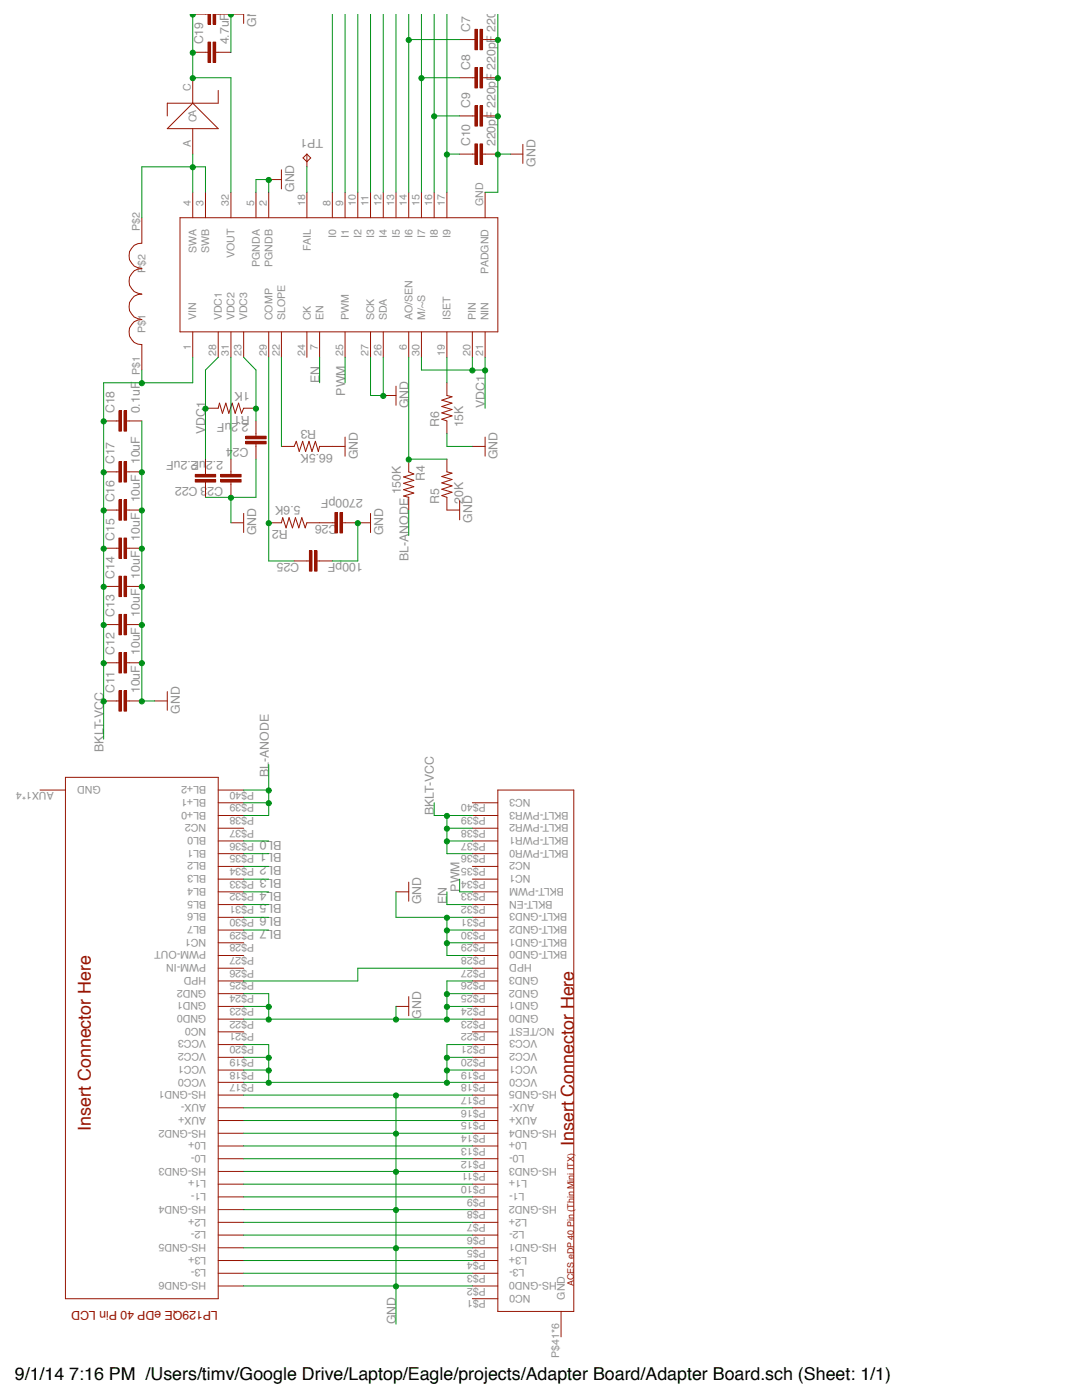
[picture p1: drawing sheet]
<svg xmlns="http://www.w3.org/2000/svg" width="216mm" height="279mm" viewBox="0 0 216 279" stroke-linecap="round" stroke-linejoin="round" font-family="sans-serif">
<g fill="none" stroke="#971402" stroke-width=".2">
<path d="M94.3 7.9h.5M96.3 7.9h.5M38.5 38.4v5.1M41 38.4v5.1M46.1 38.4v5.1M51.1 38.4v5.1M53.6 38.4v5.1M53.6 35.8h2.6M56.2 33.9v3.8M61.2 38.4v5.1M66.3 38.4v5.1M68.9 38.4v5.1"/>
<path d="M71.4 38.4v5.1M73.9 38.4v5.1M76.5 38.4v5.1M79 38.4v5.1M81.6 38.4v5.1M84.1 38.4v5.1M86.6 38.4v5.1M89.2 38.4v5.1M96.8 38.4v5.1M35.9 43.5h63.4v22.7h-63.4zM38.5 66.2v5.1M43.5 66.2v5.1"/>
<path d="M46.1 66.2v5.1M48.6 66.2v5.1M53.6 66.2v5.1M56.2 66.2v5.1M61.2 66.2v5.1M63.8 66.2v5.1M68.9 66.2v5.1M73.9 66.2v5.1M76.5 66.2v5.1M81.6 66.2v5.1M84.1 66.2v5.1M89.2 66.2v5.1"/>
<path d="M94.3 66.2v5.1M96.8 66.2v5.1M8 157.7h5.1M13.1 155.1h30.4v104.1h-30.4zM43.5 157.7h5.1M99.3 157.7h15.2v104h-15.2zM43.5 178h5.1M43.5 175.5h5.1M43.5 172.9h5.1M43.5 170.4h5.1M43.5 167.8h5.1M43.5 165.3h5.1"/>
<path d="M43.5 162.8h5.1M43.5 160.2h5.1M79 178h2.6M81.6 176v3.9M94.3 178h5M94.3 175.5h5M94.3 172.9h5M94.3 170.4h5M94.3 167.8h5M94.3 165.3h5M94.3 162.8h5M94.3 160.2h5"/>
<path d="M43.5 198.3h5.1M43.5 195.8h5.1M43.5 193.2h5.1M43.5 190.7h5.1M43.5 188.2h5.1M43.5 185.6h5.1M43.5 183.1h5.1M43.5 180.5h5.1M81.6 198.9v3.8M94.3 198.3h5M94.3 195.8h5M94.3 193.2h5"/>
<path d="M94.3 190.7h5M94.3 188.2h5M94.3 185.6h5M94.3 183.1h5M94.3 180.5h5M43.5 216h5.1M43.5 213.6h5.1M43.5 211h5.1M43.5 208.5h5.1M43.5 205.9h5.1M43.5 203.4h5.1M43.5 200.9h5.1"/>
<path d="M43.5 218.5h5.1M79 200.9h2.6M94.3 218.5h5M94.3 216h5M94.3 213.6h5M94.3 211h5M94.3 208.5h5M94.3 205.9h5M94.3 203.4h5M94.3 200.9h5M43.5 238.9h5.1M43.5 236.3h5.1"/>
<path d="M43.5 233.8h5.1M43.5 231.2h5.1M43.5 228.7h5.1M43.5 226.2h5.1M43.5 223.6h5.1M43.5 221.1h5.1M94.3 238.9h5M94.3 236.3h5M94.3 233.8h5M94.3 231.2h5M94.3 228.7h5M94.3 226.2h5"/>
<path d="M94.3 223.6h5M94.3 221.1h5M43.5 256.6h5.1M43.5 254.1h5.1M43.5 251.6h5.1M43.5 249h5.1M43.5 246.5h5.1M43.5 243.9h5.1M43.5 241.4h5.1M94.3 259.2h5M94.3 256.6h5M94.3 254.1h5"/>
<path d="M94.3 251.6h5M94.3 249h5M94.3 246.5h5M94.3 243.9h5M94.3 241.4h5M112 261.7v5.1"/>
</g>
<path d="M95.8 5.8h.5v4.1h-.5z" fill="#971402"/>
<path d="M95.8 5.9h.5v4h-.5z" fill="none" stroke="#971402" stroke-width=".2"/>
<path d="M94.7 5.8h.5v4.1h-.5z" fill="#971402"/>
<path d="M91.7 7.9h2.6M94.3 15.5h.5M94.8 5.9h.5v4h-.5zM96.3 15.5h.5M96.8 7.9h2.5" fill="none" stroke="#971402" stroke-width=".2"/>
<path d="M95.8 13.5h.5v4h-.5z" fill="#971402"/>
<path d="M95.8 13.5h.5v4h-.5z" fill="none" stroke="#971402" stroke-width=".2"/>
<path d="M94.7 13.5h.5v4h-.5z" fill="#971402"/>
<path d="M91.7 15.5h2.6M94.8 13.5h.5v4h-.5zM96.8 15.5h2.5M94.3 23.1h.5M96.3 23.1h.5" fill="none" stroke="#971402" stroke-width=".2"/>
<path d="M95.8 21.1h.5v4h-.5z" fill="#971402"/>
<path d="M95.8 21.1h.5v4.1h-.5z" fill="none" stroke="#971402" stroke-width=".2"/>
<path d="M94.7 21.1h.5v4h-.5z" fill="#971402"/>
<path d="M91.7 23.1h2.6M94.3 30.8h.5M94.8 21.1h.5v4.1h-.5zM96.3 30.8h.5M96.8 23.1h2.5" fill="none" stroke="#971402" stroke-width=".2"/>
<path d="M95.8 28.7h.5v4.1h-.5z" fill="#971402"/>
<path d="M95.8 28.7h.5v4.1h-.5z" fill="none" stroke="#971402" stroke-width=".2"/>
<path d="M94.7 28.7h.5v4.1h-.5z" fill="#971402"/>
<path d="M91.7 30.8h2.6M94.8 28.7h.5v4.1h-.5zM96.8 30.8h2.5M101.9 30.8h2.4M104.3 28.8v3.8M23.2 139.9h.5M25.3 139.9h.5" fill="none" stroke="#971402" stroke-width=".2"/>
<path d="M24.7 137.8h.5v4.1h-.5z" fill="#971402"/>
<path d="M24.7 137.9h.6v4h-.6z" fill="none" stroke="#971402" stroke-width=".2"/>
<path d="M23.7 137.8h.5v4.1h-.5z" fill="#971402"/>
<path d="M20.7 139.9h2.5M23.2 132.3h.5M23.7 137.9h.5v4h-.5zM25.3 132.3h.5M25.8 139.9h2.5" fill="none" stroke="#971402" stroke-width=".2"/>
<path d="M24.7 130.2h.5v4.1h-.5z" fill="#971402"/>
<path d="M24.7 130.2h.6v4.1h-.6z" fill="none" stroke="#971402" stroke-width=".2"/>
<path d="M23.7 130.2h.5v4.1h-.5z" fill="#971402"/>
<path d="M20.7 132.3h2.5M23.2 124.7h.5M23.7 130.2h.5v4.1h-.5zM25.3 124.7h.5M25.8 132.3h2.5" fill="none" stroke="#971402" stroke-width=".2"/>
<path d="M24.7 122.6h.5v4.1h-.5z" fill="#971402"/>
<path d="M24.7 122.6h.6v4.1h-.6z" fill="none" stroke="#971402" stroke-width=".2"/>
<path d="M23.7 122.6h.5v4.1h-.5z" fill="#971402"/>
<path d="M23.2 117h.5M25.3 117h.5M20.7 124.7h2.5M23.7 122.6h.5v4.1h-.5zM25.8 124.7h2.5" fill="none" stroke="#971402" stroke-width=".2"/>
<path d="M24.7 115h.5v4h-.5z" fill="#971402"/>
<path d="M24.7 115h.6v4.1h-.6z" fill="none" stroke="#971402" stroke-width=".2"/>
<path d="M23.7 115h.5v4h-.5z" fill="#971402"/>
<path d="M20.7 117h2.5M23.2 109.4h.5M23.7 115h.5v4.1h-.5zM25.3 109.4h.5M25.8 117h2.5" fill="none" stroke="#971402" stroke-width=".2"/>
<path d="M24.7 107.4h.5v4h-.5z" fill="#971402"/>
<path d="M24.7 107.4h.6v4h-.6z" fill="none" stroke="#971402" stroke-width=".2"/>
<path d="M23.7 107.4h.5v4h-.5z" fill="#971402"/>
<path d="M20.7 109.4h2.5M23.2 101.8h.5M23.7 107.4h.5v4h-.5zM25.3 101.8h.5M25.8 109.4h2.5" fill="none" stroke="#971402" stroke-width=".2"/>
<path d="M24.7 99.7h.5v4.1h-.5z" fill="#971402"/>
<path d="M24.7 99.8h.6v4h-.6z" fill="none" stroke="#971402" stroke-width=".2"/>
<path d="M23.7 99.7h.5v4.1h-.5z" fill="#971402"/>
<path d="M23.2 94.2h.5M23.7 99.8h.5v4h-.5zM25.3 94.2h.5M20.7 101.8h2.5M25.8 101.8h2.5" fill="none" stroke="#971402" stroke-width=".2"/>
<path d="M24.7 92.1h.5v4.1h-.5z" fill="#971402"/>
<path d="M24.7 92.1h.6v4.1h-.6z" fill="none" stroke="#971402" stroke-width=".2"/>
<path d="M23.7 92.1h.5v4.1h-.5z" fill="#971402"/>
<path d="M20.7 94.2h2.5M23.2 84h.5M23.7 92.1h.5v4.1h-.5zM25.3 84h.5M25.8 94.2h2.5M30.8 139.9h2.6M33.4 138v3.8" fill="none" stroke="#971402" stroke-width=".2"/>
<path d="M24.7 82h.5v4h-.5z" fill="#971402"/>
<path d="M24.7 82h.6v4h-.6z" fill="none" stroke="#971402" stroke-width=".2"/>
<path d="M23.7 82h.5v4h-.5z" fill="#971402"/>
<path d="M41 10.4h.5M43 10.4h.5M20.7 84h2.5M23.7 82h.5v4h-.5zM25.8 84h2.5" fill="none" stroke="#971402" stroke-width=".2"/>
<path d="M42.5 8.4h.5v4h-.5z" fill="#971402"/>
<path d="M42.5 8.4h.5v4.1h-.5z" fill="none" stroke="#971402" stroke-width=".2"/>
<path d="M41.5 8.4h.5v4h-.5z" fill="#971402"/>
<path d="M38.5 10.4h2.5M41.5 8.4h.5v4.1h-.5zM43.5 10.4h2.6" fill="none" stroke="#971402" stroke-width=".2"/>
<path d="M42.5 2.9h.5v1.9h-.5z" fill="#971402"/>
<path d="M42.5 2.9v1.9h.5v-1.9" fill="none" stroke="#971402" stroke-width=".2"/>
<path d="M41.5 2.9h.5v1.9h-.5z" fill="#971402"/>
<path d="M41.5 2.9v1.9h.5v-1.9M48.6 2.9v1.8M28.3 43.5v5a2.54 2.54 0 0 0-2.5 2.6 2.54 2.54 0 0 0 2.5 2.5 2.54 2.54 0 0 0-2.5 2.6 2.54 2.54 0 0 0 2.5 2.5 2.54 2.54 0 0 0-2.5 2.5 2.54 2.54 0 0 0 2.5 2.6 2.5 2.5 0 0 0-2.5 2.5 2.5 2.5 0 0 0 2.5 2.5v5.1M41 94.2v.5M41 96.2v.5" fill="none" stroke="#971402" stroke-width=".2"/>
<path d="M38.9 94.7h4.1v.5h-4.1z" fill="#971402"/>
<path d="M39 94.7h4v.5h-4z" fill="none" stroke="#971402" stroke-width=".2"/>
<path d="M38.9 95.7h4.1v.5h-4.1z" fill="#971402"/>
<path d="M39 95.7h4v.5h-4zM41 91.6v2.6M41 96.7v2.6M46.1 94.2v.5M46.1 96.2v.5" fill="none" stroke="#971402" stroke-width=".2"/>
<path d="M44 94.7h4.1v.5h-4.1z" fill="#971402"/>
<path d="M44 94.7h4.1v.5h-4.1z" fill="none" stroke="#971402" stroke-width=".2"/>
<path d="M44 95.7h4.1v.5h-4.1z" fill="#971402"/>
<path d="M44 95.7h4.1v.5h-4.1zM46.1 91.6v2.6M46.1 96.7v2.6M51.1 86.6v.5M51.1 88.6v.5" fill="none" stroke="#971402" stroke-width=".2"/>
<path d="M49 87h4.1v.5h-4.1z" fill="#971402"/>
<path d="M49 87.1h4.1v.5h-4.1z" fill="none" stroke="#971402" stroke-width=".2"/>
<path d="M49 88.1h4.1v.5h-4.1z" fill="#971402"/>
<path d="M76.5 78.9h2.5M79 77.1v3.8M41 81.5h2.5l.3-1 .6 2 .7-2 .6 2 .6-2 .6 2 .7-2 .6 2 .4-1h2.5M49 88.1h4.1v.5h-4.1zM51.1 84v2.6M51.1 89.1v2.5M46.1 104.3h2.5M48.6 102.5v3.8M53.6 104.3h2.6l.2-1 .7 2 .6-2 .7 2 .5-2 .7 2 .6-2 .7 2 .3-1h2.6M61.2 112h.5M63.3 112h.5" fill="none" stroke="#971402" stroke-width=".2"/>
<path d="M62.7 109.9h.5v4.1h-.5z" fill="#971402"/>
<path d="M62.8 109.9h.5v4.1h-.5z" fill="none" stroke="#971402" stroke-width=".2"/>
<path d="M61.7 109.9h.5v4.1h-.5z" fill="#971402"/>
<path d="M58.7 112h2.5M61.7 109.9h.6v4.1h-.6zM63.8 112h2.5M66.3 104.3h.5M68.3 104.3h.6" fill="none" stroke="#971402" stroke-width=".2"/>
<path d="M67.8 102.3h.5v4h-.5z" fill="#971402"/>
<path d="M67.8 102.3h.5v4.1h-.5z" fill="none" stroke="#971402" stroke-width=".2"/>
<path d="M66.8 102.3h.5v4h-.5z" fill="#971402"/>
<g fill="none" stroke="#971402" stroke-width=".2">
<path d="M38.5 15.5v5.1M43.5 18.1v2.5h-10.1v2.5M33.4 25.7l5.1-5.1 5 5.1zM38.5 25.7v5.1M60.5 31.5l.7-.7 .8 .7-.8 .8zM61.2 30.8v2.5M89.2 76.4v2.5l1 .3-2 .7 2 .6-2 .6 2 .6-2 .7 2 .6-2 .7 1 .3v2.6M56.2 89.1h2.5l.4-1 .6 2 .7-2 .6 2 .7-2 .6 2 .6-2 .6 2 .3-1h5.1M68.9 87.2v3.8M81.6 91.6v2.6l1 .4-2.1 .6 2.1 .7-2.1 .6 2.1 .6-2.1 .6 2.1 .7-2.1 .6 1.1 .3v2.5M89.2 91.6v2.6l1 .2-2 .7 2 .6-2 .7 2 .6-2 .6 2 .6-2 .7 1 .4v2.5h2.5M91.7 99.9v3.8"/>
<path d="M94.3 89.1h2.5M96.8 87.2v3.8M63.8 104.3h2.5M66.8 102.3h.5v4.1h-.5zM68.9 104.3h5M73.9 102.5v3.8"/>
</g>
<path d="M89.2 216h5.1M48.6 238.9h45.7M48.6 236.3h45.7M48.6 231.2h45.7M48.6 228.7h45.7M48.6 223.6h45.7M48.6 221.1h45.7M48.6 254.1h45.7M48.6 251.6h45.7M48.6 246.5h45.7M48.6 243.9h45.7" fill="none" stroke="#009017" stroke-width=".2"/>
<circle cx="53.6" cy="216.1" r=".51" fill="#009017"/>
<g fill="none" stroke="#009017" stroke-width=".2">
<path d="M48.6 216h40.6"/>
<circle cx="53.6" cy="216.1" r=".51"/>
</g>
<circle cx="89.2" cy="216.1" r=".51" fill="#009017"/>
<g fill="none" stroke="#009017" stroke-width=".2">
<path d="M89.2 213.6h5.1M89.2 211h5.1M94.3 208.5h-5.1v7.5"/>
<circle cx="89.2" cy="216.1" r=".51"/>
</g>
<circle cx="89.2" cy="213.6" r=".51" fill="#009017"/>
<circle cx="89.2" cy="213.6" r=".51" fill="none" stroke="#009017" stroke-width=".2"/>
<circle cx="89.2" cy="211.1" r=".51" fill="#009017"/>
<g fill="none" stroke="#009017" stroke-width=".2">
<path d="M48.6 213.6h5M48.6 208.5h5v7.5M48.6 211h5"/>
<circle cx="89.2" cy="211.1" r=".51"/>
</g>
<circle cx="53.6" cy="213.6" r=".51" fill="#009017"/>
<circle cx="53.6" cy="213.6" r=".51" fill="none" stroke="#009017" stroke-width=".2"/>
<circle cx="53.6" cy="211.1" r=".51" fill="#009017"/>
<g fill="none" stroke="#009017" stroke-width=".2">
<path d="M89.2 203.4h5.1"/>
<circle cx="53.6" cy="211.1" r=".51"/>
</g>
<circle cx="53.6" cy="203.5" r=".51" fill="#009017"/>
<g fill="none" stroke="#009017" stroke-width=".2">
<path d="M48.6 203.4h40.6"/>
<circle cx="53.6" cy="203.5" r=".51"/>
</g>
<circle cx="89.2" cy="203.5" r=".51" fill="#009017"/>
<g fill="none" stroke="#009017" stroke-width=".2">
<path d="M48.6 198.3h5v5.1M89.2 198.3h5.1M94.3 195.8h-5.1v7.6M48.6 200.9h5M89.2 200.9h5.1"/>
<circle cx="89.2" cy="203.5" r=".51"/>
</g>
<circle cx="53.6" cy="200.9" r=".51" fill="#009017"/>
<circle cx="53.6" cy="200.9" r=".51" fill="none" stroke="#009017" stroke-width=".2"/>
<circle cx="89.2" cy="200.9" r=".51" fill="#009017"/>
<circle cx="89.2" cy="200.9" r=".51" fill="none" stroke="#009017" stroke-width=".2"/>
<circle cx="89.2" cy="198.4" r=".51" fill="#009017"/>
<g fill="none" stroke="#009017" stroke-width=".2">
<path d="M79 200.9v2.5"/>
<circle cx="89.2" cy="198.4" r=".51"/>
</g>
<circle cx="79" cy="203.5" r=".51" fill="#009017"/>
<g fill="none" stroke="#009017" stroke-width=".2">
<path d="M48.6 218.5h45.7M79 218.5v7.7"/>
<circle cx="79" cy="203.5" r=".51"/>
</g>
<circle cx="79" cy="218.6" r=".51" fill="#009017"/>
<g fill="none" stroke="#009017" stroke-width=".2">
<path d="M48.6 226.2h30.4v38.1"/>
<circle cx="79" cy="218.6" r=".51"/>
</g>
<circle cx="79" cy="226.2" r=".51" fill="#009017"/>
<g fill="none" stroke="#009017" stroke-width=".2">
<path d="M48.6 233.8h30.4M79 226.2h15.3"/>
<circle cx="79" cy="226.3" r=".51"/>
</g>
<circle cx="79" cy="233.8" r=".51" fill="#009017"/>
<g fill="none" stroke="#009017" stroke-width=".2">
<path d="M79 233.8h15.3M48.6 241.4h30.4"/>
<circle cx="79" cy="233.9" r=".51"/>
</g>
<circle cx="79" cy="241.5" r=".51" fill="#009017"/>
<g fill="none" stroke="#009017" stroke-width=".2">
<path d="M48.6 249h30.4M79 241.4h15.3"/>
<circle cx="79" cy="241.5" r=".51"/>
</g>
<circle cx="79" cy="249.1" r=".51" fill="#009017"/>
<g fill="none" stroke="#009017" stroke-width=".2">
<path d="M48.6 256.6h30.4M79 249h15.3"/>
<circle cx="79" cy="249.1" r=".51"/>
</g>
<circle cx="79" cy="256.7" r=".51" fill="#009017"/>
<g fill="none" stroke="#009017" stroke-width=".2">
<path d="M89.2 185.6v5.1h5.1M89.2 188.2h5.1M79 256.6h15.3"/>
<circle cx="79" cy="256.7" r=".51"/>
</g>
<circle cx="89.2" cy="188.2" r=".51" fill="#009017"/>
<g fill="none" stroke="#009017" stroke-width=".2">
<path d="M89.2 183.1v2.5h5.1"/>
<circle cx="89.2" cy="188.2" r=".51"/>
</g>
<circle cx="89.2" cy="185.7" r=".51" fill="#009017"/>
<g fill="none" stroke="#009017" stroke-width=".2">
<path d="M79 178v5.1h15.3"/>
<circle cx="89.2" cy="185.7" r=".51"/>
</g>
<circle cx="89.2" cy="183.1" r=".51" fill="#009017"/>
<g fill="none" stroke="#009017" stroke-width=".2">
<path d="M99.3 23.1v7.7h2.6"/>
<circle cx="89.2" cy="183.2" r=".51"/>
</g>
<circle cx="99.3" cy="30.8" r=".51" fill="#009017"/>
<circle cx="99.3" cy="30.8" r=".51" fill="none" stroke="#009017" stroke-width=".2"/>
<circle cx="99.3" cy="23.2" r=".51" fill="#009017"/>
<g fill="none" stroke="#009017" stroke-width=".2">
<path d="M99.3 15.5v7.6"/>
<circle cx="99.3" cy="23.2" r=".51"/>
</g>
<circle cx="99.3" cy="15.6" r=".51" fill="#009017"/>
<g fill="none" stroke="#009017" stroke-width=".2">
<path d="M99.3 7.9v7.6"/>
<circle cx="99.3" cy="15.6" r=".51"/>
</g>
<circle cx="99.3" cy="8" r=".51" fill="#009017"/>
<g fill="none" stroke="#009017" stroke-width=".2">
<path d="M99.3 2.9v5M51.1 38.4v-2.6h2.5v2.6M99.3 30.8v7.6h-2.5"/>
<circle cx="99.3" cy="8" r=".51"/>
</g>
<circle cx="53.6" cy="35.9" r=".51" fill="#009017"/>
<g fill="none" stroke="#009017" stroke-width=".2">
<path d="M28.3 124.7v15.2h2.5"/>
<circle cx="53.6" cy="35.9" r=".51"/>
</g>
<circle cx="28.3" cy="140" r=".51" fill="#009017"/>
<circle cx="28.3" cy="140" r=".51" fill="none" stroke="#009017" stroke-width=".2"/>
<circle cx="28.3" cy="132.3" r=".51" fill="#009017"/>
<circle cx="28.3" cy="132.4" r=".51" fill="none" stroke="#009017" stroke-width=".2"/>
<circle cx="28.3" cy="124.7" r=".51" fill="#009017"/>
<g fill="none" stroke="#009017" stroke-width=".2">
<path d="M28.3 117v7.7"/>
<circle cx="28.3" cy="124.7" r=".51"/>
</g>
<circle cx="28.3" cy="117.1" r=".51" fill="#009017"/>
<g fill="none" stroke="#009017" stroke-width=".2">
<path d="M28.3 109.4v7.6"/>
<circle cx="28.3" cy="117.1" r=".51"/>
</g>
<circle cx="28.3" cy="109.5" r=".51" fill="#009017"/>
<g fill="none" stroke="#009017" stroke-width=".2">
<path d="M28.3 101.8v7.6"/>
<circle cx="28.3" cy="109.5" r=".51"/>
</g>
<circle cx="28.3" cy="101.9" r=".51" fill="#009017"/>
<g fill="none" stroke="#009017" stroke-width=".2">
<path d="M28.3 84v17.8"/>
<circle cx="28.3" cy="101.9" r=".51"/>
</g>
<circle cx="28.3" cy="94.2" r=".51" fill="#009017"/>
<circle cx="28.3" cy="94.3" r=".51" fill="none" stroke="#009017" stroke-width=".2"/>
<path d="M45.6 2.9h1a.51 .51 0 0 1-.5 .5 .51 .51 0 0 1-.5-.5z" fill="#009017"/>
<path d="M45.6 2.9a.5 .5 0 0 0 .5 .5 .5 .5 0 0 0 .5-.5M46.1 2.9v7.5" fill="none" stroke="#009017" stroke-width=".2"/>
<circle cx="46.1" cy="99.3" r=".51" fill="#009017"/>
<g fill="none" stroke="#009017" stroke-width=".2">
<path d="M73.9 71.3v7.6h2.6v-7.6M46.1 99.3v5M51.1 91.6v7.7h-10.1"/>
<circle cx="46.1" cy="99.3" r=".51"/>
</g>
<circle cx="76.5" cy="79" r=".51" fill="#009017"/>
<g fill="none" stroke="#009017" stroke-width=".2">
<path d="M71.4 104.3v7.7h-5.1"/>
<circle cx="76.5" cy="79" r=".51"/>
</g>
<circle cx="71.4" cy="104.4" r=".51" fill="#009017"/>
<g fill="none" stroke="#009017" stroke-width=".2">
<path d="M89.2 86.6v2.5h5.1M48.6 157.7h5M53.6 152.6v10.2h-5M48.6 160.2h5M94.3 193.2h-22.9v2.6h-22.8"/>
<circle cx="71.4" cy="104.4" r=".51"/>
</g>
<circle cx="53.6" cy="157.7" r=".51" fill="#009017"/>
<circle cx="53.6" cy="157.8" r=".51" fill="none" stroke="#009017" stroke-width=".2"/>
<circle cx="53.6" cy="160.3" r=".51" fill="#009017"/>
<g fill="none" stroke="#009017" stroke-width=".2">
<path d="M38.5 15.5h7.6v22.9"/>
<circle cx="53.6" cy="160.3" r=".51"/>
</g>
<path d="M37.9 2.9h1a.51 .51 0 0 1-.5 .5 .51 .51 0 0 1-.5-.5z" fill="#009017"/>
<path d="M38 2.9a.5 .5 0 0 0 .5 .5 .5 .5 0 0 0 .5-.5M38.5 2.9v12.6" fill="none" stroke="#009017" stroke-width=".2"/>
<circle cx="38.4" cy="10.5" r=".51" fill="#009017"/>
<circle cx="38.5" cy="10.5" r=".51" fill="none" stroke="#009017" stroke-width=".2"/>
<circle cx="38.4" cy="15.6" r=".51" fill="#009017"/>
<g fill="none" stroke="#009017" stroke-width=".2">
<path d="M81.6 101.8v5.1M86.6 160.2v2.6h7.7M89.2 162.8v2.5h5.1"/>
<circle cx="38.5" cy="15.6" r=".51"/>
</g>
<circle cx="89.2" cy="162.8" r=".51" fill="#009017"/>
<g fill="none" stroke="#009017" stroke-width=".2">
<path d="M89.2 165.3v2.5h5.1"/>
<circle cx="89.2" cy="162.8" r=".51"/>
</g>
<circle cx="89.2" cy="165.4" r=".51" fill="#009017"/>
<g fill="none" stroke="#009017" stroke-width=".2">
<path d="M89.2 167.8v2.6h5.1"/>
<circle cx="89.2" cy="165.4" r=".51"/>
</g>
<circle cx="89.2" cy="167.9" r=".51" fill="#009017"/>
<g fill="none" stroke="#009017" stroke-width=".2">
<path d="M38.5 71.3v5.1h-17.8v71.1"/>
<circle cx="89.2" cy="167.9" r=".51"/>
</g>
<circle cx="20.7" cy="94.2" r=".51" fill="#009017"/>
<circle cx="20.7" cy="94.3" r=".51" fill="none" stroke="#009017" stroke-width=".2"/>
<circle cx="20.7" cy="101.9" r=".51" fill="#009017"/>
<circle cx="20.7" cy="101.9" r=".51" fill="none" stroke="#009017" stroke-width=".2"/>
<circle cx="20.7" cy="109.5" r=".51" fill="#009017"/>
<circle cx="20.7" cy="109.5" r=".51" fill="none" stroke="#009017" stroke-width=".2"/>
<circle cx="20.7" cy="117.1" r=".51" fill="#009017"/>
<circle cx="20.7" cy="117.1" r=".51" fill="none" stroke="#009017" stroke-width=".2"/>
<circle cx="20.7" cy="124.7" r=".51" fill="#009017"/>
<circle cx="20.7" cy="124.7" r=".51" fill="none" stroke="#009017" stroke-width=".2"/>
<circle cx="20.7" cy="132.3" r=".51" fill="#009017"/>
<circle cx="20.7" cy="132.4" r=".51" fill="none" stroke="#009017" stroke-width=".2"/>
<circle cx="20.7" cy="140" r=".51" fill="#009017"/>
<circle cx="20.7" cy="140" r=".51" fill="none" stroke="#009017" stroke-width=".2"/>
<circle cx="20.7" cy="84.1" r=".51" fill="#009017"/>
<g fill="none" stroke="#009017" stroke-width=".2">
<path d="M28.3 73.9v2.5"/>
<circle cx="20.7" cy="84.1" r=".51"/>
</g>
<circle cx="28.3" cy="76.5" r=".51" fill="#009017"/>
<g fill="none" stroke="#009017" stroke-width=".2">
<path d="M84.1 2.9v35.5M84.1 15.5h7.6M48.6 185.6h5"/>
<circle cx="28.3" cy="76.5" r=".51"/>
</g>
<circle cx="84.1" cy="15.6" r=".51" fill="#009017"/>
<g fill="none" stroke="#009017" stroke-width=".2">
<path d="M81.6 2.9v35.5M81.6 7.9h10.1M48.6 183.1h5"/>
<circle cx="84.1" cy="15.6" r=".51"/>
</g>
<circle cx="81.5" cy="8" r=".51" fill="#009017"/>
<g fill="none" stroke="#009017" stroke-width=".2">
<path d="M66.3 2.9v35.5M68.9 2.9v35.5M71.4 2.9v35.5M73.9 2.9v35.5M76.5 2.9v35.5M79 2.9v35.5M86.6 2.9v35.5M86.6 23.1h5.1M48.6 178h5M48.6 175.5h5M48.6 170.4h5M48.6 167.8h5"/>
<path d="M48.6 172.9h5M48.6 180.5h5"/>
<circle cx="81.6" cy="8" r=".51"/>
</g>
<circle cx="86.6" cy="23.2" r=".51" fill="#009017"/>
<g fill="none" stroke="#009017" stroke-width=".2">
<path d="M89.2 2.9v35.5M89.2 30.8h2.5"/>
<circle cx="86.6" cy="23.2" r=".51"/>
</g>
<circle cx="89.2" cy="30.8" r=".51" fill="#009017"/>
<g fill="none" stroke="#009017" stroke-width=".2">
<path d="M38.5 38.4v-5.1h2.5v5.1"/>
<circle cx="89.2" cy="30.8" r=".51"/>
</g>
<circle cx="38.4" cy="33.4" r=".51" fill="#009017"/>
<g fill="none" stroke="#009017" stroke-width=".2">
<path d="M38.5 30.8v2.5h-10.2v10.2M43.5 71.3l-2.5 2.6v17.7M63.8 71.3v5.1M68.9 71.3v5.1M89.2 178v2.5h5.1M91.7 175.5v2.5h2.6"/>
<circle cx="38.5" cy="33.4" r=".51"/>
</g>
<circle cx="41" cy="81.5" r=".51" fill="#009017"/>
<g fill="none" stroke="#009017" stroke-width=".2">
<path d="M84.1 71.3v2.6h12.7M94.3 71.3v2.6M96.8 71.3v10.2"/>
<circle cx="41" cy="81.6" r=".51"/>
</g>
<circle cx="94.2" cy="73.9" r=".51" fill="#009017"/>
<circle cx="94.3" cy="73.9" r=".51" fill="none" stroke="#009017" stroke-width=".2"/>
<circle cx="96.8" cy="73.9" r=".51" fill="#009017"/>
<g fill="none" stroke="#009017" stroke-width=".2">
<path d="M46.1 71.3v20.3M48.6 71.3l2.5 2.6v10.1"/>
<circle cx="96.8" cy="73.9" r=".51"/>
</g>
<circle cx="51.1" cy="81.5" r=".51" fill="#009017"/>
<g fill="none" stroke="#009017" stroke-width=".2">
<path d="M53.6 71.3v40.7h5.1"/>
<circle cx="51.1" cy="81.6" r=".51"/>
</g>
<circle cx="53.6" cy="104.4" r=".51" fill="#009017"/>
<g fill="none" stroke="#009017" stroke-width=".2">
<path d="M61.2 33.3v5.1M56.2 71.3v17.8M81.6 71.3v20.3h7.6"/>
<circle cx="53.6" cy="104.4" r=".51"/>
</g>
<circle cx="81.5" cy="91.7" r=".51" fill="#009017"/>
<g fill="none" stroke="#009017" stroke-width=".2">
<path d="M89.2 71.3v5.1"/>
<circle cx="81.6" cy="91.7" r=".51"/>
</g>
<g font-size="3.6" fill="#971402">
<text x="18.1" y="225.6" transform="rotate(-90 18.1 225.6)">Insert Connector Here</text>
<text x="114.5" y="228.7" transform="rotate(-90 114.5 228.7)">Insert Connector Here</text>
</g>
<text font-size="3.6" x="3" y="275.4">9/1/14 7:16 PM /Users/timv/Google Drive/Laptop/Eagle/projects/Adapter Board/Adapter Board.sch (Sheet: 1/1)</text>
<g font-size="2.5" fill="#929292">
<text x="51.1" y="5.3" transform="rotate(-90 51.1 5.3)">GND</text>
<text x="40.6" y="8.9" transform="rotate(-90 40.6 8.9)">C19</text>
<text x="45.6" y="8.9" transform="rotate(-90 45.6 8.9)">4.7uF 4.7</text>
<text x="93.8" y="6.3" transform="rotate(-90 93.8 6.3)">C7</text>
<text x="93.8" y="14" transform="rotate(-90 93.8 14)">C8</text>
<text x="93.8" y="21.6" transform="rotate(-90 93.8 21.6)">C9</text>
<text x="64.5" y="27.7" transform="rotate(-180 64.5 27.7)">TP1</text>
<text x="93.8" y="29.2" transform="rotate(-90 93.8 29.2)">C10</text>
<text x="98.9" y="29.2" transform="rotate(-90 98.9 29.2)">220pF 220pF 220pF 220pF</text>
<text x="106.9" y="33.2" transform="rotate(-90 106.9 33.2)">GND</text>
<text x="58.7" y="38.3" transform="rotate(-90 58.7 38.3)">GND</text>
<text x="63.8" y="76.4" transform="rotate(-90 63.8 76.4)">EN</text>
<text x="22.8" y="82.5" transform="rotate(-90 22.8 82.5)">C18</text>
<text x="27.9" y="82.5" transform="rotate(-90 27.9 82.5)">0.1uF</text>
<text x="49.8" y="78.2" transform="rotate(-180 49.8 78.2)">1K</text>
<text x="49.8" y="83" transform="rotate(-180 49.8 83)">R1</text>
<text x="68.8" y="78.9" transform="rotate(-90 68.8 78.9)">PWM</text>
<text x="81.5" y="81.5" transform="rotate(-90 81.5 81.5)">GND</text>
<text x="96.7" y="81.5" transform="rotate(-90 96.7 81.5)">VDC1</text>
<text x="41" y="86.6" transform="rotate(-90 41 86.6)">VDC1</text>
<text x="49.6" y="89.5" transform="rotate(-180 49.6 89.5)">C24</text>
<text x="49.6" y="84.4" transform="rotate(-180 49.6 84.4)">2.2uF</text>
<text x="63.1" y="85.8" transform="rotate(-180 63.1 85.8)">R3</text>
<text x="87.6" y="85.3" transform="rotate(-90 87.6 85.3)">R6</text>
<text x="92.4" y="85.3" transform="rotate(-90 92.4 85.3)">15K</text>
<text x="22.8" y="92.7" transform="rotate(-90 22.8 92.7)">C17</text>
<text x="27.9" y="92.7" transform="rotate(-90 27.9 92.7)">10uF</text>
<text x="39.4" y="92" transform="rotate(-180 39.4 92)">2.2uF</text>
<text x="44.5" y="92" transform="rotate(-180 44.5 92)">2.2uF</text>
<text x="66.4" y="90.6" transform="rotate(-180 66.4 90.6)">66.5K</text>
<text x="71.4" y="91.6" transform="rotate(-90 71.4 91.6)">GND</text>
<text x="99.3" y="91.6" transform="rotate(-90 99.3 91.6)">GND</text>
<text x="22.8" y="100.3" transform="rotate(-90 22.8 100.3)">C16</text>
<text x="27.9" y="100.3" transform="rotate(-90 27.9 100.3)">10uF</text>
<text x="44.5" y="97.1" transform="rotate(-180 44.5 97.1)">C23 C22</text>
<text x="60" y="101" transform="rotate(-180 60 101)">5.6K</text>
<text x="72.4" y="99.6" transform="rotate(-180 72.4 99.6)">2700pF</text>
<text x="80" y="98.7" transform="rotate(-90 80 98.7)">150K</text>
<text x="84.8" y="96" transform="rotate(-90 84.8 96)">R4</text>
<text x="87.6" y="100.5" transform="rotate(-90 87.6 100.5)">R5</text>
<text x="92.4" y="100.5" transform="rotate(-90 92.4 100.5)">20K</text>
<text x="22.8" y="107.9" transform="rotate(-90 22.8 107.9)">C15</text>
<text x="27.9" y="107.9" transform="rotate(-90 27.9 107.9)">10uF</text>
<text x="51.1" y="106.9" transform="rotate(-90 51.1 106.9)">GND</text>
<text x="57.4" y="105.8" transform="rotate(-180 57.4 105.8)">R2</text>
<text x="67.3" y="104.7" transform="rotate(-180 67.3 104.7)">C26</text>
<text x="76.5" y="106.9" transform="rotate(-90 76.5 106.9)">GND</text>
<text x="94.2" y="104.3" transform="rotate(-90 94.2 104.3)">GND</text>
<text x="59.7" y="112.3" transform="rotate(-180 59.7 112.3)">C25</text>
<text x="72.4" y="112.3" transform="rotate(-180 72.4 112.3)">100pF</text>
<text x="81.5" y="111.9" transform="rotate(-90 81.5 111.9)">BL-ANODE</text>
<text x="22.8" y="115.5" transform="rotate(-90 22.8 115.5)">C14</text>
<text x="27.9" y="115.5" transform="rotate(-90 27.9 115.5)">10uF</text>
<text x="22.8" y="123.1" transform="rotate(-90 22.8 123.1)">C13</text>
<text x="27.9" y="123.1" transform="rotate(-90 27.9 123.1)">10uF</text>
<text x="22.8" y="130.7" transform="rotate(-90 22.8 130.7)">C12</text>
<text x="27.9" y="130.7" transform="rotate(-90 27.9 130.7)">10uF</text>
<text x="22.8" y="138.3" transform="rotate(-90 22.8 138.3)">C11</text>
<text x="27.9" y="138.3" transform="rotate(-90 27.9 138.3)">10uF</text>
<text x="35.9" y="142.4" transform="rotate(-90 35.9 142.4)">GND</text>
<text x="20.7" y="150" transform="rotate(-90 20.7 150)">BKLT-VCC</text>
<text x="53.6" y="155.1" transform="rotate(-90 53.6 155.1)">BL-ANODE</text>
<text x="56.2" y="167.8" transform="rotate(-180 56.2 167.8)">BL0</text>
<text x="86.6" y="162.7" transform="rotate(-90 86.6 162.7)">BKLT-VCC</text>
<text x="56.2" y="170.3" transform="rotate(-180 56.2 170.3)">BL1</text>
<text x="56.2" y="172.9" transform="rotate(-180 56.2 172.9)">BL2</text>
<text x="56.2" y="177.9" transform="rotate(-180 56.2 177.9)">BL4</text>
<text x="56.2" y="175.4" transform="rotate(-180 56.2 175.4)">BL3</text>
<text x="91.7" y="177.9" transform="rotate(-90 91.7 177.9)">PWM</text>
<text x="56.2" y="185.6" transform="rotate(-180 56.2 185.6)">BL7</text>
<text x="56.2" y="183" transform="rotate(-180 56.2 183)">BL6</text>
<text x="56.2" y="180.5" transform="rotate(-180 56.2 180.5)">BL5</text>
<text x="84.1" y="180.5" transform="rotate(-90 84.1 180.5)">GND</text>
<text x="89.1" y="180.5" transform="rotate(-90 89.1 180.5)">EN</text>
<text x="84.1" y="203.3" transform="rotate(-90 84.1 203.3)">GND</text>
<text x="79" y="264.3" transform="rotate(-90 79 264.3)">GND</text>
</g>
<text font-size="2.5" fill="#971402" x="43.5" y="261.7" transform="rotate(-180 43.5 261.7)">LP129QE eDP 40 Pin LCD</text>
<g font-size="2.1" fill="#929292">
<text x="38.1" y="18.2" transform="rotate(-90 38.1 18.2)">C</text>
<text x="38.1" y="29.4" transform="rotate(-90 38.1 29.4)">A</text>
<text x="39.2" y="24.4" transform="rotate(-90 39.2 24.4)">CA</text>
<text x="38.1" y="41.1" transform="rotate(-90 38.1 41.1)">4</text>
<text x="40.6" y="41.1" transform="rotate(-90 40.6 41.1)">3</text>
<text x="45.7" y="41.1" transform="rotate(-90 45.7 41.1)">32</text>
<text x="50.7" y="41.1" transform="rotate(-90 50.7 41.1)">5</text>
<text x="53.3" y="41.1" transform="rotate(-90 53.3 41.1)">2</text>
<text x="60.9" y="41.1" transform="rotate(-90 60.9 41.1)">18</text>
<text x="66" y="41.1" transform="rotate(-90 66 41.1)">8</text>
<text x="68.5" y="41.1" transform="rotate(-90 68.5 41.1)">9</text>
<text x="71" y="41.1" transform="rotate(-90 71 41.1)">10</text>
<text x="73.6" y="41.1" transform="rotate(-90 73.6 41.1)">11</text>
<text x="76.1" y="41.1" transform="rotate(-90 76.1 41.1)">12</text>
<text x="78.6" y="41.1" transform="rotate(-90 78.6 41.1)">13</text>
<text x="81.2" y="41.1" transform="rotate(-90 81.2 41.1)">14</text>
<text x="83.7" y="41.1" transform="rotate(-90 83.7 41.1)">15</text>
<text x="86.2" y="41.1" transform="rotate(-90 86.2 41.1)">16</text>
<text x="88.8" y="41.1" transform="rotate(-90 88.8 41.1)">17</text>
<text x="96.4" y="41.1" transform="rotate(-90 96.4 41.1)">GND</text>
<text x="27.9" y="46.1" transform="rotate(-90 27.9 46.1)">P$2</text>
<text x="67.1" y="47.5" transform="rotate(-90 67.1 47.5)">I0</text>
<text x="69.6" y="47.5" transform="rotate(-90 69.6 47.5)">I1</text>
<text x="72.1" y="47.5" transform="rotate(-90 72.1 47.5)">I2</text>
<text x="74.7" y="47.5" transform="rotate(-90 74.7 47.5)">I3</text>
<text x="77.2" y="47.5" transform="rotate(-90 77.2 47.5)">I4</text>
<text x="79.8" y="47.5" transform="rotate(-90 79.8 47.5)">I5</text>
<text x="82.3" y="47.5" transform="rotate(-90 82.3 47.5)">I6</text>
<text x="84.8" y="47.5" transform="rotate(-90 84.8 47.5)">I7</text>
<text x="87.4" y="47.5" transform="rotate(-90 87.4 47.5)">I8</text>
<text x="89.9" y="47.5" transform="rotate(-90 89.9 47.5)">I9</text>
<text x="39.2" y="50.5" transform="rotate(-90 39.2 50.5)">SWA</text>
<text x="41.7" y="50.6" transform="rotate(-90 41.7 50.6)">SWB</text>
<text x="46.8" y="51.6" transform="rotate(-90 46.8 51.6)">VOUT</text>
<text x="51.9" y="53.3" transform="rotate(-90 51.9 53.3)">PGNDA</text>
<text x="54.4" y="53.3" transform="rotate(-90 54.4 53.3)">PGNDB</text>
<text x="62" y="50.1" transform="rotate(-90 62 50.1)">FAIL</text>
<text x="29" y="54.5" transform="rotate(-90 29 54.5)">P$2</text>
<text x="97.5" y="54.6" transform="rotate(-90 97.5 54.6)">PADGND</text>
<text x="39.2" y="63.9" transform="rotate(-90 39.2 63.9)">VIN</text>
<text x="44.2" y="63.9" transform="rotate(-90 44.2 63.9)">VDC1</text>
<text x="46.8" y="63.9" transform="rotate(-90 46.8 63.9)">VDC2</text>
<text x="49.3" y="63.9" transform="rotate(-90 49.3 63.9)">VDC3</text>
<text x="54.4" y="63.9" transform="rotate(-90 54.4 63.9)">COMP</text>
<text x="56.9" y="63.9" transform="rotate(-90 56.9 63.9)">SLOPE</text>
<text x="62" y="63.9" transform="rotate(-90 62 63.9)">CK</text>
<text x="64.5" y="63.9" transform="rotate(-90 64.5 63.9)">EN</text>
<text x="69.6" y="63.9" transform="rotate(-90 69.6 63.9)">PWM</text>
<text x="74.7" y="63.9" transform="rotate(-90 74.7 63.9)">SCK</text>
<text x="77.2" y="63.9" transform="rotate(-90 77.2 63.9)">SDA</text>
<text x="82.3" y="63.9" transform="rotate(-90 82.3 63.9)">AO/SEN</text>
<text x="84.8" y="63.9" transform="rotate(-90 84.8 63.9)">M/~S</text>
<text x="89.9" y="63.9" transform="rotate(-90 89.9 63.9)">ISET</text>
<text x="95" y="63.9" transform="rotate(-90 95 63.9)">PIN</text>
<text x="97.5" y="63.9" transform="rotate(-90 97.5 63.9)">NIN</text>
<text x="29" y="66.5" transform="rotate(-90 29 66.5)">P$1</text>
<text x="38.1" y="69.8" transform="rotate(-90 38.1 69.8)">1</text>
<text x="43.1" y="71" transform="rotate(-90 43.1 71)">28</text>
<text x="45.7" y="71" transform="rotate(-90 45.7 71)">31</text>
<text x="48.2" y="71" transform="rotate(-90 48.2 71)">23</text>
<text x="53.3" y="71" transform="rotate(-90 53.3 71)">29</text>
<text x="55.8" y="71" transform="rotate(-90 55.8 71)">22</text>
<text x="60.9" y="71" transform="rotate(-90 60.9 71)">24</text>
<text x="63.4" y="69.8" transform="rotate(-90 63.4 69.8)">7</text>
<text x="68.5" y="71" transform="rotate(-90 68.5 71)">25</text>
<text x="73.6" y="71" transform="rotate(-90 73.6 71)">27</text>
<text x="76.1" y="71" transform="rotate(-90 76.1 71)">26</text>
<text x="81.2" y="69.8" transform="rotate(-90 81.2 69.8)">6</text>
<text x="83.7" y="71" transform="rotate(-90 83.7 71)">30</text>
<text x="88.8" y="71" transform="rotate(-90 88.8 71)">19</text>
<text x="93.9" y="71" transform="rotate(-90 93.9 71)">20</text>
<text x="96.4" y="71" transform="rotate(-90 96.4 71)">21</text>
<text x="27.9" y="74.9" transform="rotate(-90 27.9 74.9)">P$1</text>
<text x="10.7" y="158" transform="rotate(-180 10.7 158)">AUX1*4</text>
<text x="20.1" y="156.9" transform="rotate(-180 20.1 156.9)">GND</text>
<text x="41.2" y="162" transform="rotate(-180 41.2 162)">BL+0</text>
<text x="41.2" y="159.4" transform="rotate(-180 41.2 159.4)">BL+1</text>
<text x="41.2" y="156.9" transform="rotate(-180 41.2 156.9)">BL+2</text>
<text x="50.7" y="160.5" transform="rotate(-180 50.7 160.5)">P$39</text>
<text x="50.7" y="158" transform="rotate(-180 50.7 158)">P$40</text>
<text x="96.9" y="160.5" transform="rotate(-180 96.9 160.5)">P$40</text>
<text x="105.8" y="159.4" transform="rotate(-180 105.8 159.4)">NC3</text>
<text x="113.5" y="162" transform="rotate(-180 113.5 162)">BKLT-PWR3</text>
<text x="41.2" y="167" transform="rotate(-180 41.2 167)">BL0</text>
<text x="41.2" y="164.5" transform="rotate(-180 41.2 164.5)">NC2</text>
<text x="50.7" y="165.6" transform="rotate(-180 50.7 165.6)">P$37</text>
<text x="50.7" y="163.1" transform="rotate(-180 50.7 163.1)">P$38</text>
<text x="96.9" y="165.6" transform="rotate(-180 96.9 165.6)">P$38</text>
<text x="96.9" y="163.1" transform="rotate(-180 96.9 163.1)">P$39</text>
<text x="113.5" y="167" transform="rotate(-180 113.5 167)">BKLT-PWR1</text>
<text x="113.5" y="164.5" transform="rotate(-180 113.5 164.5)">BKLT-PWR2</text>
<text x="41.2" y="172.1" transform="rotate(-180 41.2 172.1)">BL2</text>
<text x="41.2" y="169.6" transform="rotate(-180 41.2 169.6)">BL1</text>
<text x="50.7" y="173.2" transform="rotate(-180 50.7 173.2)">P$34</text>
<text x="50.7" y="170.7" transform="rotate(-180 50.7 170.7)">P$35</text>
<text x="50.7" y="168.1" transform="rotate(-180 50.7 168.1)">P$36</text>
<text x="96.9" y="173.2" transform="rotate(-180 96.9 173.2)">P$35</text>
<text x="96.9" y="170.7" transform="rotate(-180 96.9 170.7)">P$36</text>
<text x="96.9" y="168.1" transform="rotate(-180 96.9 168.1)">P$37</text>
<text x="105.8" y="172.1" transform="rotate(-180 105.8 172.1)">NC2</text>
<text x="113.5" y="169.6" transform="rotate(-180 113.5 169.6)">BKLT-PWR0</text>
<text x="41.2" y="179.7" transform="rotate(-180 41.2 179.7)">BL5</text>
<text x="41.2" y="177.2" transform="rotate(-180 41.2 177.2)">BL4</text>
<text x="41.2" y="174.6" transform="rotate(-180 41.2 174.6)">BL3</text>
<text x="50.7" y="178.3" transform="rotate(-180 50.7 178.3)">P$32</text>
<text x="50.7" y="175.8" transform="rotate(-180 50.7 175.8)">P$33</text>
<text x="96.9" y="178.3" transform="rotate(-180 96.9 178.3)">P$33</text>
<text x="96.9" y="175.8" transform="rotate(-180 96.9 175.8)">P$34</text>
<text x="105.8" y="174.6" transform="rotate(-180 105.8 174.6)">NC1</text>
<text x="110.2" y="179.7" transform="rotate(-180 110.2 179.7)">BKLT-EN</text>
<text x="112.5" y="177.2" transform="rotate(-180 112.5 177.2)">BKLT-PWM</text>
<text x="41.2" y="182.3" transform="rotate(-180 41.2 182.3)">BL6</text>
<text x="41.2" y="184.8" transform="rotate(-180 41.2 184.8)">BL7</text>
<text x="50.7" y="183.4" transform="rotate(-180 50.7 183.4)">P$30</text>
<text x="50.7" y="185.9" transform="rotate(-180 50.7 185.9)">P$29</text>
<text x="50.7" y="180.8" transform="rotate(-180 50.7 180.8)">P$31</text>
<text x="96.9" y="185.9" transform="rotate(-180 96.9 185.9)">P$30</text>
<text x="96.9" y="183.4" transform="rotate(-180 96.9 183.4)">P$31</text>
<text x="96.9" y="180.8" transform="rotate(-180 96.9 180.8)">P$32</text>
<text x="113.2" y="184.8" transform="rotate(-180 113.2 184.8)">BKLT-GND2</text>
<text x="113.2" y="182.3" transform="rotate(-180 113.2 182.3)">BKLT-GND3</text>
<text x="41.2" y="189.9" transform="rotate(-180 41.2 189.9)">PWM-OUT</text>
<text x="41.2" y="187.3" transform="rotate(-180 41.2 187.3)">NC1</text>
<text x="50.7" y="191" transform="rotate(-180 50.7 191)">P$27</text>
<text x="50.7" y="188.5" transform="rotate(-180 50.7 188.5)">P$28</text>
<text x="96.9" y="191" transform="rotate(-180 96.9 191)">P$28</text>
<text x="96.9" y="188.5" transform="rotate(-180 96.9 188.5)">P$29</text>
<text x="113.2" y="189.9" transform="rotate(-180 113.2 189.9)">BKLT-GND0</text>
<text x="113.2" y="187.3" transform="rotate(-180 113.2 187.3)">BKLT-GND1</text>
<text x="41.2" y="197.5" transform="rotate(-180 41.2 197.5)">GND2</text>
<text x="41.2" y="195" transform="rotate(-180 41.2 195)">HPD</text>
<text x="41.2" y="192.4" transform="rotate(-180 41.2 192.4)">PWM-IN</text>
<text x="50.7" y="196.1" transform="rotate(-180 50.7 196.1)">P$25</text>
<text x="50.7" y="193.5" transform="rotate(-180 50.7 193.5)">P$26</text>
<text x="96.9" y="196.1" transform="rotate(-180 96.9 196.1)">P$26</text>
<text x="96.9" y="193.5" transform="rotate(-180 96.9 193.5)">P$27</text>
<text x="106.1" y="192.4" transform="rotate(-180 106.1 192.4)">HPD</text>
<text x="107.4" y="197.5" transform="rotate(-180 107.4 197.5)">GND2</text>
<text x="107.4" y="195" transform="rotate(-180 107.4 195)">GND3</text>
<text x="41.2" y="202.6" transform="rotate(-180 41.2 202.6)">GND0</text>
<text x="41.2" y="200" transform="rotate(-180 41.2 200)">GND1</text>
<text x="50.7" y="203.7" transform="rotate(-180 50.7 203.7)">P$22</text>
<text x="50.7" y="201.2" transform="rotate(-180 50.7 201.2)">P$23</text>
<text x="50.7" y="198.6" transform="rotate(-180 50.7 198.6)">P$24</text>
<text x="96.9" y="203.7" transform="rotate(-180 96.9 203.7)">P$23</text>
<text x="96.9" y="201.2" transform="rotate(-180 96.9 201.2)">P$24</text>
<text x="96.9" y="198.6" transform="rotate(-180 96.9 198.6)">P$25</text>
<text x="107.4" y="202.6" transform="rotate(-180 107.4 202.6)">GND0</text>
<text x="107.4" y="200" transform="rotate(-180 107.4 200)">GND1</text>
<text x="41.2" y="207.6" transform="rotate(-180 41.2 207.6)">VCC3</text>
<text x="41.2" y="205.1" transform="rotate(-180 41.2 205.1)">NC0</text>
<text x="50.7" y="208.8" transform="rotate(-180 50.7 208.8)">P$20</text>
<text x="50.7" y="206.2" transform="rotate(-180 50.7 206.2)">P$21</text>
<text x="96.9" y="208.8" transform="rotate(-180 96.9 208.8)">P$21</text>
<text x="96.9" y="206.2" transform="rotate(-180 96.9 206.2)">P$22</text>
<text x="107.3" y="207.6" transform="rotate(-180 107.3 207.6)">VCC3</text>
<text x="110.7" y="205.1" transform="rotate(-180 110.7 205.1)">NC/TEST</text>
<text x="41.2" y="215.3" transform="rotate(-180 41.2 215.3)">VCC0</text>
<text x="41.2" y="212.7" transform="rotate(-180 41.2 212.7)">VCC1</text>
<text x="41.2" y="210.2" transform="rotate(-180 41.2 210.2)">VCC2</text>
<text x="50.7" y="213.8" transform="rotate(-180 50.7 213.8)">P$18</text>
<text x="50.7" y="211.3" transform="rotate(-180 50.7 211.3)">P$19</text>
<text x="96.9" y="213.8" transform="rotate(-180 96.9 213.8)">P$19</text>
<text x="96.9" y="211.3" transform="rotate(-180 96.9 211.3)">P$20</text>
<text x="107.3" y="215.3" transform="rotate(-180 107.3 215.3)">VCC0</text>
<text x="107.3" y="212.7" transform="rotate(-180 107.3 212.7)">VCC1</text>
<text x="107.3" y="210.2" transform="rotate(-180 107.3 210.2)">VCC2</text>
<text x="41.2" y="217.8" transform="rotate(-180 41.2 217.8)">HS-GND1</text>
<text x="41.2" y="220.3" transform="rotate(-180 41.2 220.3)">AUX-</text>
<text x="50.7" y="216.4" transform="rotate(-180 50.7 216.4)">P$17</text>
<text x="96.9" y="221.5" transform="rotate(-180 96.9 221.5)">P$16</text>
<text x="96.9" y="218.9" transform="rotate(-180 96.9 218.9)">P$17</text>
<text x="96.9" y="216.4" transform="rotate(-180 96.9 216.4)">P$18</text>
<text x="106.7" y="220.3" transform="rotate(-180 106.7 220.3)">AUX-</text>
<text x="111.1" y="217.8" transform="rotate(-180 111.1 217.8)">HS-GND5</text>
<text x="41.2" y="222.9" transform="rotate(-180 41.2 222.9)">AUX+</text>
<text x="41.2" y="225.4" transform="rotate(-180 41.2 225.4)">HS-GND2</text>
<text x="41.2" y="228" transform="rotate(-180 41.2 228)">L0+</text>
<text x="96.9" y="226.5" transform="rotate(-180 96.9 226.5)">P$14</text>
<text x="96.9" y="224" transform="rotate(-180 96.9 224)">P$15</text>
<text x="105.2" y="228" transform="rotate(-180 105.2 228)">L0+</text>
<text x="107.2" y="222.9" transform="rotate(-180 107.2 222.9)">AUX+</text>
<text x="111.1" y="225.4" transform="rotate(-180 111.1 225.4)">HS-GND4</text>
<text x="41.2" y="233" transform="rotate(-180 41.2 233)">HS-GND3</text>
<text x="41.2" y="230.5" transform="rotate(-180 41.2 230.5)">L0-</text>
<text x="96.9" y="231.6" transform="rotate(-180 96.9 231.6)">P$12</text>
<text x="96.9" y="229.1" transform="rotate(-180 96.9 229.1)">P$13</text>
<text x="104.7" y="230.5" transform="rotate(-180 104.7 230.5)">L0-</text>
<text x="111.1" y="233" transform="rotate(-180 111.1 233)">HS-GND3</text>
<text x="41.2" y="238.1" transform="rotate(-180 41.2 238.1)">L1-</text>
<text x="41.2" y="235.6" transform="rotate(-180 41.2 235.6)">L1+</text>
<text x="96.9" y="239.2" transform="rotate(-180 96.9 239.2)">P$9</text>
<text x="96.9" y="236.7" transform="rotate(-180 96.9 236.7)">P$10</text>
<text x="96.9" y="234.2" transform="rotate(-180 96.9 234.2)">P$11</text>
<text x="104.7" y="238.1" transform="rotate(-180 104.7 238.1)">L1-</text>
<text x="105.2" y="235.6" transform="rotate(-180 105.2 235.6)">L1+</text>
<text x="41.2" y="245.7" transform="rotate(-180 41.2 245.7)">L2-</text>
<text x="41.2" y="243.2" transform="rotate(-180 41.2 243.2)">L2+</text>
<text x="41.2" y="240.7" transform="rotate(-180 41.2 240.7)">HS-GND4</text>
<text x="96.9" y="244.3" transform="rotate(-180 96.9 244.3)">P$7</text>
<text x="96.9" y="241.8" transform="rotate(-180 96.9 241.8)">P$8</text>
<text x="104.7" y="245.7" transform="rotate(-180 104.7 245.7)">L2-</text>
<text x="105.2" y="243.2" transform="rotate(-180 105.2 243.2)">L2+</text>
<text x="111.1" y="240.6" transform="rotate(-180 111.1 240.6)">HS-GND2</text>
<text x="41.2" y="250.8" transform="rotate(-180 41.2 250.8)">L3+</text>
<text x="41.2" y="248.3" transform="rotate(-180 41.2 248.3)">HS-GND5</text>
<text x="96.9" y="251.9" transform="rotate(-180 96.9 251.9)">P$4</text>
<text x="96.9" y="249.4" transform="rotate(-180 96.9 249.4)">P$5</text>
<text x="96.9" y="246.8" transform="rotate(-180 96.9 246.8)">P$6</text>
<text x="105.2" y="250.8" transform="rotate(-180 105.2 250.8)">L3+</text>
<text x="111.1" y="248.3" transform="rotate(-180 111.1 248.3)">HS-GND1</text>
<text x="41.2" y="253.3" transform="rotate(-180 41.2 253.3)">L3-</text>
<text x="41.2" y="255.9" transform="rotate(-180 41.2 255.9)">HS-GND6</text>
<text x="96.9" y="257" transform="rotate(-180 96.9 257)">P$2</text>
<text x="96.9" y="254.5" transform="rotate(-180 96.9 254.5)">P$3</text>
<text x="104.7" y="253.3" transform="rotate(-180 104.7 253.3)">L3-</text>
<text x="111.1" y="255.9" transform="rotate(-180 111.1 255.9)">HS-GND0</text>
<text x="96.9" y="259.5" transform="rotate(-180 96.9 259.5)">P$1</text>
<text x="105.8" y="258.4" transform="rotate(-180 105.8 258.4)">NC0</text>
<text x="112.7" y="259.4" transform="rotate(-90 112.7 259.4)">GND</text>
<text x="111.6" y="271" transform="rotate(-90 111.6 271)">P$41*6</text>
</g>
<text font-size="1.8" fill="#971402" x="114.5" y="256.6" transform="rotate(-90 114.5 256.6)">ACES eDP 40 Pin (Thin Mini ITX)</text>
</svg>
